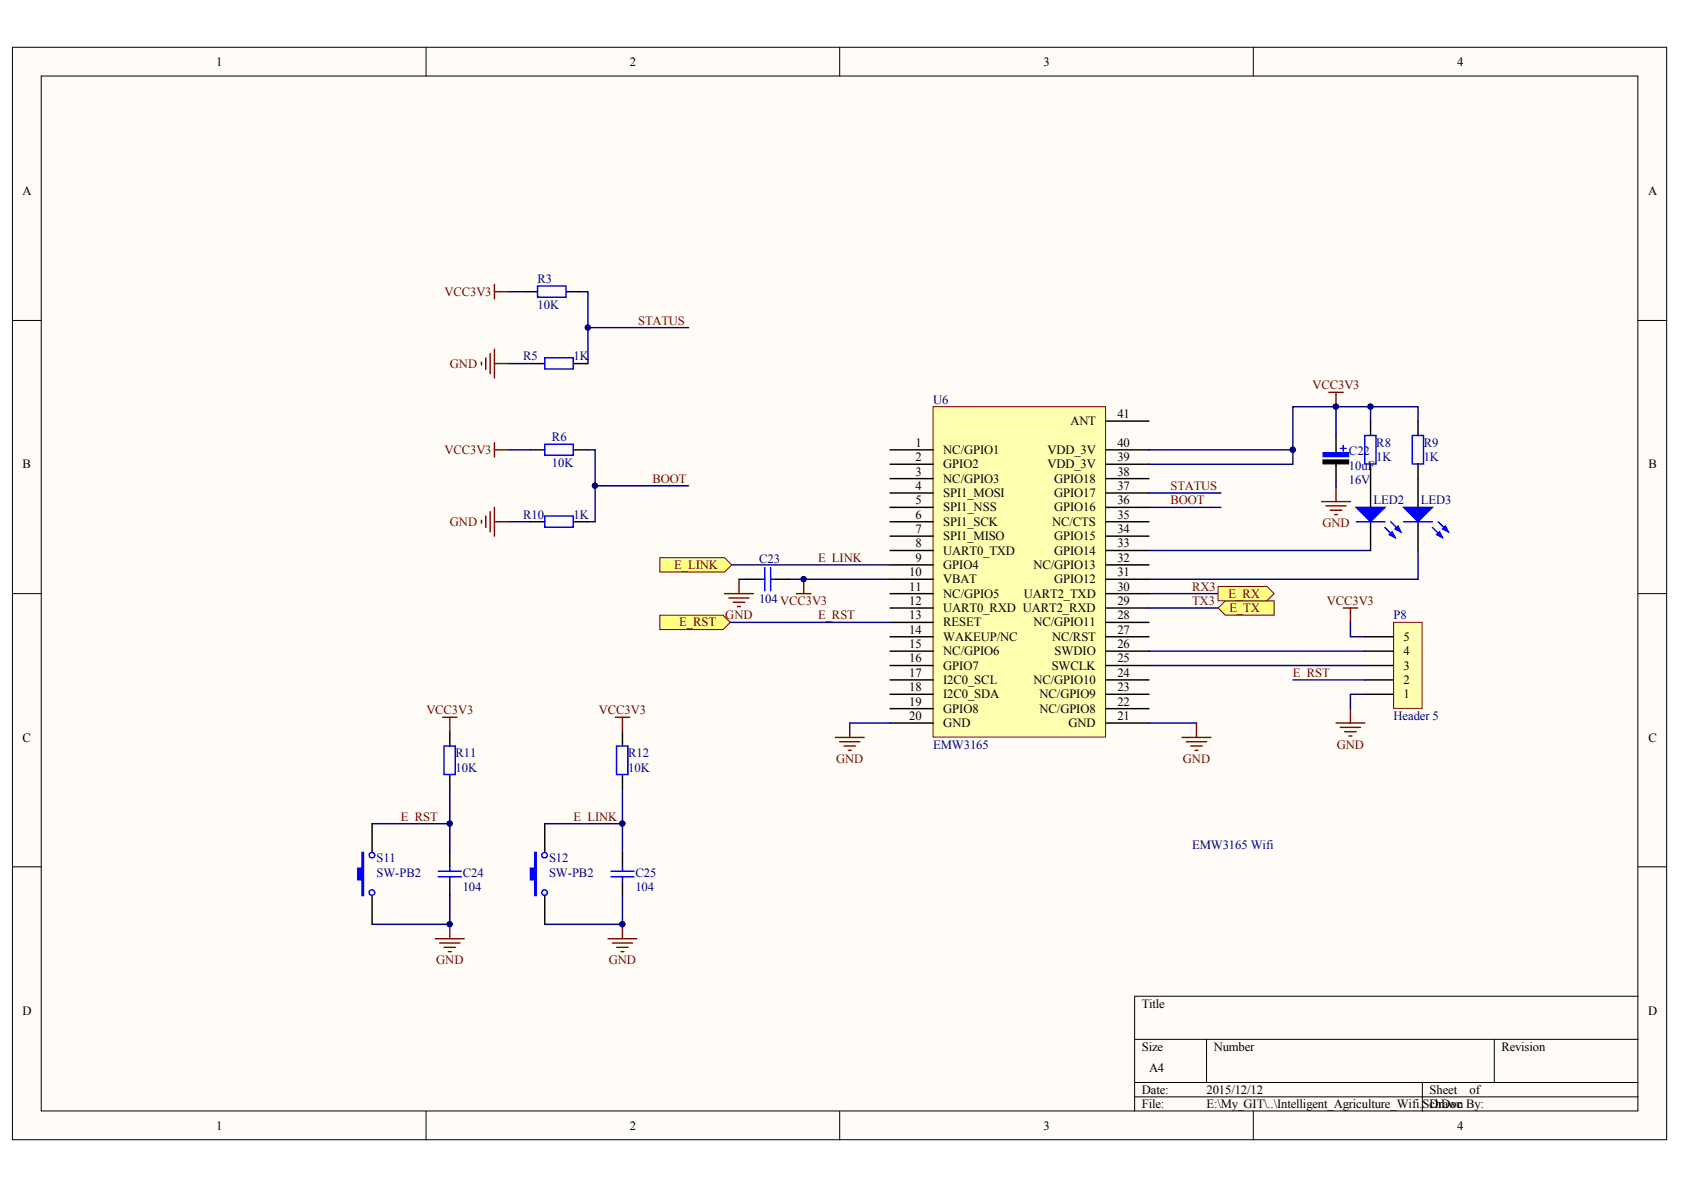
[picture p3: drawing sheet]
<svg xmlns="http://www.w3.org/2000/svg" width="297mm" height="210mm" viewBox="0 0 297 210" stroke-linecap="round" stroke-linejoin="round" font-family="sans-serif">
<g fill="#fffcf8" stroke="#000" stroke-width=".18">
<path d="M2.2 8.3h291.8v192.7h-291.8z"/>
<path d="M7.3 13.4h281.6v182.6h-281.6z"/>
</g>
<g fill="none" stroke="#000" stroke-width=".18">
<path d="M75.2 8.3v5.1M148.1 8.3v5.1M221.1 8.3v5.1M2.2 56.5h5.1M289 56.5h5M2.2 104.7h5.1M289 104.7h5M2.2 152.9h5.1M289 152.9h5M289 175.7h-88.9v20.3M75.2 196v5.1M148.1 196v5.1"/>
<path d="M200.1 183.3h88.9M200.1 190.9h88.9M200.1 193.5h88.9M212.8 183.3v7.6M221.1 196v5.1M250.9 190.9v5.1M263.6 183.3v7.6"/>
</g>
<path d="M164.6 71.7h30.4v58.3h-30.4z" fill="#ffffb0" stroke="#800000" stroke-width=".18"/>
<g fill="none" stroke="#000" stroke-width=".25">
<path d="M157 79.3h7.6M195.1 79.3h7.6M195.1 74.3h7.6M157 99.6h7.6M157 97.1h7.6M157 94.6h7.6M157 92h7.6M157 89.5h7.6M157 87h7.6M157 84.4h7.6M157 81.9h7.6M195.1 99.6h7.6"/>
<path d="M195.1 97.1h7.6M195.1 94.6h7.6M195.1 92h7.6M195.1 89.5h7.6M195.1 87h7.6M195.1 84.4h7.6M195.1 81.9h7.6M157 119.9h7.6M157 117.4h7.6M157 114.9h7.6M157 112.3h7.6M157 109.8h7.6"/>
<path d="M157 107.2h7.6M157 104.7h7.6M157 102.2h7.6M195.1 119.9h7.6M195.1 117.4h7.6M195.1 114.9h7.6M195.1 112.3h7.6M195.1 109.8h7.6M195.1 107.2h7.6M195.1 104.7h7.6M195.1 102.2h7.6M157 127.5h7.6"/>
<path d="M157 125h7.6M157 122.5h7.6M195.1 127.5h7.6M195.1 125h7.6M195.1 122.5h7.6"/>
</g>
<g fill="none" stroke="#800000" stroke-width=".25">
<path d="M234.4 69.2h2.5M235.7 69.2v2.5M233.1 88.5h5.1M233.9 89.2h3.5M234.6 90h2.1M235.4 90.8h.5M235.7 85.9v2.6M127.8 104.7h5.1M128.6 105.5h3.5M129.3 106.2h2.1M130.1 107h.5M130.3 102.2v2.5"/>
<path d="M140.5 104.7h2.5M141.8 102.2v2.5M147.4 130.1h5M148.1 130.8h3.6M148.9 131.6h2M149.6 132.4h.5M149.9 127.5v2.6M208.5 130.1h5.1M209.3 130.8h3.5M210 131.6h2.1M210.8 132.4h.5M211 127.5v2.6"/>
</g>
<path d="M202.7 97.1h39.1M235.7 84.7v1.2M250.1 97.1v5.1h-47.4M202.7 104.7h12.2M202.7 107.2h12.2M149.9 127.5h7.1M202.7 127.5h8.3" fill="none" stroke="#000080" stroke-width=".25"/>
<g fill="#ffff80" stroke="#800000" stroke-width=".18">
<path d="M116.4 108.5h11.2l1.2 1.3-1.2 1.3h-11.2z" fill-rule="evenodd"/>
<path d="M214.9 107.2l1.2-1.2h8.6v2.5h-8.6z" fill-rule="evenodd"/>
<path d="M214.9 103.4h8.6l1.2 1.3-1.2 1.3h-8.6z" fill-rule="evenodd"/>
</g>
<path d="M245.8 109.8h5v15.1h-5z" fill="#ffffb0" stroke="#800000" stroke-width=".18"/>
<g fill="none" stroke="#000" stroke-width=".25">
<path d="M92.3 51.5h2.5M99.9 51.5h2.5M93.6 79.3h2.5M93.6 64.1h2.5M101.2 79.3h2.5M101.2 64.1h2.5M241.8 74.3v2.5M250.1 74.3v2.5M93.6 92h2.5M101.2 92h2.5M241.8 81.9v2.5M250.1 81.9v2.5"/>
<path d="M240.7 119.9h5.1M240.7 117.4h5.1M240.7 114.9h5.1M240.7 112.3h5.1M79.3 129.1v2.5M79.3 136.7v2.5M109.8 129.1v2.5M109.8 136.7v2.5M240.7 122.5h5.1M65.6 145.3v5.1M65.6 158v5M96.1 145.3v5.1"/>
<path d="M96.1 158v5"/>
</g>
<g fill="none" stroke="#800000" stroke-width=".25">
<path d="M87.2 50.2v2.5M87.2 51.5h2.5M84.9 63.9v.5M85.7 63.1v2M86.4 62.4v3.5M87.2 61.6v5.1M87.2 78.1v2.5M87.2 64.1h2.5M87.2 79.3h2.5M84.9 91.8v.5M85.7 91v2M86.4 90.3v3.5"/>
<path d="M87.2 89.5v5.1M87.2 92h2.5M236.9 107.2h2.6M238.2 107.2v2.6M78.1 126.5h2.5M79.3 126.5v2.6M108.5 126.5h2.6M109.8 126.5v2.6M235.7 127.5h5M236.4 128.3h3.6M237.2 129.1h2M237.9 129.8h.6"/>
<path d="M238.2 125v2.5M76.8 165.6h5.1M77.6 166.3h3.5M78.3 167.1h2.1M79.1 167.9h.5M79.3 163v2.6M107.3 165.6h5M108 166.3h3.6M108.8 167.1h2M109.5 167.9h.5M109.8 163v2.6"/>
</g>
<g fill="none" stroke="#000080" stroke-width=".25">
<path d="M89.7 51.5h2.6M102.4 51.5h1.3v12.6M103.7 57.8h17.8M89.7 79.3h3.9M89.7 64.1h3.9M103.7 79.3h1.3v12.7h-1.3M202.7 79.3h25.3v2.6h-25.3M235.7 71.7v5.4M241.8 71.7h8.3v2.6M241.8 74.3v-2.6h-13.8v7.6M89.7 92h3.9M105 85.7h16.5"/>
<path d="M202.7 87h12.7M202.7 89.5h12.7M128.8 109.8h28.2M139.2 102.2h17.8M202.7 117.4h38M202.7 114.9h38M228 119.9h12.7M238.2 109.8v2.5h2.5M79.3 139.2v6.1h-13.7M109.8 139.2v6.1h-13.7M240.7 122.5h-2.5v2.5M79.3 158v5h-13.7"/>
<path d="M79.3 145.3v5.1M109.8 158v5h-13.7M109.8 145.3v5.1"/>
</g>
<g fill="none" stroke="#00f" stroke-width=".25">
<path d="M94.8 50.4h5v2h-5zM96.1 78.3h5v2h-5zM96.1 63.1h5v2h-5zM240.7 76.8h2v5h-2zM249.1 76.8h2v5h-2zM96.1 91h5v2h-5zM78.3 131.6h2v5h-2zM108.8 131.6h2v5h-2z"/>
<circle cx="65.6" cy="150.8" r=".49"/>
<circle cx="65.6" cy="157.4" r=".49"/>
<circle cx="96.1" cy="150.8" r=".49"/>
<circle cx="96.1" cy="157.4" r=".49"/>
</g>
<g fill="#00f" stroke="#00f" stroke-width=".25">
<path d="M63.9 150.4h.2v7.6h-.2v-2.8h-.8v-2h.8z" fill-rule="evenodd"/>
<path d="M94.3 150.4h.3v7.6h-.3v-2.8h-.7v-2h.7z" fill-rule="evenodd"/>
</g>
<path d="M116.4 98.4h11.4l1.3 1.2-1.3 1.3h-11.4z" fill-rule="evenodd" fill="#ffff80" stroke="#800000" stroke-width=".18"/>
<path d="M129.1 99.6h27.9M130.3 102.2h1.3" fill="none" stroke="#000080" stroke-width=".25"/>
<path d="M235.7 77.1v2.5M235.7 81.4v3.3M241.8 84.4v5.1M241.8 92v5.1M250.1 84.4v5.1M250.1 92v5.1M131.6 102.2h2.6M136.7 102.2h2.5M79.3 150.4v2.5M79.3 155.4v2.6M109.8 150.4v2.5M109.8 155.4v2.6" fill="none" stroke="#000" stroke-width=".25"/>
<g fill="none" stroke="#00f" stroke-width=".25">
<path d="M235.7 79.6v.8M236.4 79.1h1M236.9 78.6v1M239.2 92h5.1M244.3 93l1.8 1.8M245.3 92l1.8 1.8M247.6 92h5.1M252.7 93l1.7 1.8M253.7 92l1.8 1.8M134.2 102.2h.7M134.9 100.1v4.1M135.9 100.1v4.1"/>
<path d="M135.9 102.2h.8M77.3 154.7h4.1M77.3 153.7h4.1M79.3 152.9v.8M79.3 154.7v.7M107.8 154.7h4M107.8 153.7h4M109.8 152.9v.8M109.8 154.7v.7"/>
</g>
<g fill="#00f" stroke="#00f" stroke-width=".25">
<path d="M239.2 89.5h5.1l-2.5 2.5z"/>
<path d="M245.1 94.3l.5-.5 .5 1z"/>
<path d="M246.1 93.3l.5-.5 .5 1z"/>
<path d="M247.6 89.5h5.1l-2.6 2.5z"/>
<path d="M253.4 94.3l.5-.5 .5 1z"/>
<path d="M254.4 93.3l.5-.5 .6 1z"/>
</g>
<path d="M233.4 79.9h4.5v.7h-4.5z" fill="#00f" stroke="#00f" stroke-width=".18"/>
<path d="M233.4 81.1h4.5v.7h-4.5z" fill="#000" stroke="#000" stroke-width=".18"/>
<g fill="#000080" stroke="#000080" stroke-width=".18">
<circle cx="79.3" cy="163" r=".48"/>
<circle cx="79.3" cy="145.3" r=".48"/>
<circle cx="103.7" cy="57.8" r=".48"/>
<circle cx="104.9" cy="85.7" r=".48"/>
<circle cx="109.8" cy="163" r=".48"/>
<circle cx="109.8" cy="145.3" r=".48"/>
<circle cx="141.7" cy="102.1" r=".48"/>
<circle cx="228" cy="79.3" r=".48"/>
<circle cx="235.6" cy="71.7" r=".49"/>
<circle cx="241.7" cy="71.7" r=".48"/>
</g>
<g font-size="2.2">
<text x="38.2" y="11.6">1</text>
<text x="111.1" y="11.6">2</text>
<text x="184.1" y="11.6">3</text>
<text x="257" y="11.6">4</text>
<text x="3.9" y="34.4">A</text>
<text x="290.7" y="34.4">A</text>
<text x="188.8" y="75">ANT</text>
<text x="197.1" y="73.7">41</text>
<text x="4" y="82.6">B</text>
<text x="161.5" y="78.8">1</text>
<text x="161.5" y="81.3">2</text>
<text x="161.5" y="83.9">3</text>
<text x="166.4" y="80.1">NC/GPIO1</text>
<text x="166.4" y="82.6">GPIO2</text>
<text x="184.8" y="82.6">VDD_3V</text>
<text x="184.8" y="80.1">VDD_3V</text>
<text x="197.1" y="83.9">38</text>
<text x="197.1" y="81.3">39</text>
<text x="197.1" y="78.8">40</text>
<text x="290.8" y="82.6">B</text>
<text x="161.5" y="86.4">4</text>
<text x="161.5" y="88.9">5</text>
<text x="166.4" y="85.1">NC/GPIO3</text>
<text x="166.4" y="87.7">SPI1_MOSI</text>
<text x="185.9" y="87.7">GPIO17</text>
<text x="185.9" y="85.1">GPIO18</text>
<text x="197.1" y="88.9">36</text>
<text x="197.1" y="86.4">37</text>
<text x="161.5" y="91.5">6</text>
<text x="161.5" y="94">7</text>
<text x="166.4" y="90.2">SPI1_NSS</text>
<text x="166.4" y="92.8">SPI1_SCK</text>
<text x="166.4" y="95.3">SPI1_MISO</text>
<text x="185.6" y="92.8">NC/CTS</text>
<text x="185.9" y="95.3">GPIO15</text>
<text x="185.9" y="90.2">GPIO16</text>
<text x="197.1" y="94">34</text>
<text x="197.1" y="91.5">35</text>
<text x="160.4" y="101.6">10</text>
<text x="161.5" y="96.6">8</text>
<text x="161.5" y="99.1">9</text>
<text x="166.4" y="97.8">UART0_TXD</text>
<text x="166.4" y="100.4">GPIO4</text>
<text x="182.3" y="100.4">NC/GPIO13</text>
<text x="185.9" y="97.8">GPIO14</text>
<text x="197.1" y="101.6">31</text>
<text x="197.1" y="99.1">32</text>
<text x="197.1" y="96.6">33</text>
<text x="160.4" y="104.2">11</text>
<text x="160.4" y="106.7">12</text>
<text x="166.4" y="102.9">VBAT</text>
<text x="166.4" y="105.4">NC/GPIO5</text>
<text x="166.4" y="108">UART0_RXD UART2_RXD</text>
<text x="180.6" y="105.4">UART2_TXD</text>
<text x="185.9" y="102.9">GPIO12</text>
<text x="197.1" y="106.7">29</text>
<text x="197.1" y="104.2">30</text>
<text x="160.4" y="109.2">13</text>
<text x="160.4" y="111.8">14</text>
<text x="166.4" y="110.5">RESET</text>
<text x="166.4" y="113">WAKEUP/NC</text>
<text x="182.3" y="110.5">NC/GPIO11</text>
<text x="185.6" y="113">NC/RST</text>
<text x="197.1" y="111.8">27</text>
<text x="197.1" y="109.2">28</text>
<text x="247.6" y="113">5</text>
<text x="160.4" y="114.3">15</text>
<text x="160.4" y="116.8">16</text>
<text x="160.4" y="119.4">17</text>
<text x="166.4" y="115.6">NC/GPIO6</text>
<text x="166.4" y="118.1">GPIO7</text>
<text x="185.5" y="118.1">SWCLK</text>
<text x="186" y="115.6">SWDIO</text>
<text x="197.1" y="119.4">24</text>
<text x="197.1" y="116.8">25</text>
<text x="197.1" y="114.3">26</text>
<text x="247.6" y="118.1">3</text>
<text x="247.6" y="115.6">4</text>
<text x="160.4" y="121.9">18</text>
<text x="160.4" y="124.5">19</text>
<text x="166.4" y="120.6">I2C0_SCL</text>
<text x="166.4" y="123.2">I2C0_SDA</text>
<text x="166.4" y="125.7">GPIO8</text>
<text x="182.3" y="120.6">NC/GPIO10</text>
<text x="183.4" y="125.7">NC/GPIO8</text>
<text x="183.4" y="123.2">NC/GPIO9</text>
<text x="197.1" y="124.5">22</text>
<text x="197.1" y="121.9">23</text>
<text x="247.6" y="123.2">1</text>
<text x="247.6" y="120.6">2</text>
<text x="4" y="130.8">C</text>
<text x="160.4" y="127">20</text>
<text x="166.4" y="128.3">GND</text>
<text x="188.5" y="128.3">GND</text>
<text x="197.1" y="127">21</text>
<text x="290.8" y="130.8">C</text>
<text x="3.9" y="179">D</text>
<text x="201.4" y="177.7">Title</text>
<text x="290.7" y="179">D</text>
<text x="201.4" y="185.3">Size</text>
<text x="214.1" y="185.3">Number</text>
<text x="264.8" y="185.3">Revision</text>
<text x="202.7" y="189.1">A4</text>
<text x="201.4" y="192.9">Date:</text>
<text x="201.4" y="195.5">File:</text>
<text x="212.8" y="192.9">2015/12/12</text>
<text x="212.8" y="195.5">E:\My_GIT\..\Intelligent_Agriculture_Wifi.SDrawn By:</text>
<text x="252.2" y="192.9">Sheet</text>
<text x="252.2" y="195.5">chDoc</text>
<text x="259.2" y="192.9">of</text>
<text x="38.2" y="199.3">1</text>
<text x="111.1" y="199.3">2</text>
<text x="184.1" y="199.3">3</text>
<text x="257" y="199.3">4</text>
</g>
<g font-size="2.2" fill="#800000">
<text x="78.4" y="52.2">VCC3V3</text>
<text x="112.6" y="57.2">STATUS</text>
<text x="79.3" y="64.9">GND</text>
<text x="231.5" y="68.7">VCC3V3</text>
<text x="78.4" y="80.1">VCC3V3</text>
<text x="115.1" y="85.1">BOOT</text>
<text x="206.5" y="86.4">STATUS</text>
<text x="206.5" y="88.9">BOOT</text>
<text x="79.3" y="92.8">GND</text>
<text x="233.3" y="93">GND</text>
<text x="118.9" y="100.4">E_LINK</text>
<text x="144.3" y="99.1">E_LINK</text>
<text x="210.3" y="106.7">TX3</text>
<text x="210.3" y="104.2">RX3</text>
<text x="216.7" y="105.4">E_RX</text>
<text x="216.9" y="108">E_TX</text>
<text x="234.1" y="106.7">VCC3V3</text>
<text x="119.8" y="110.5">E_RST</text>
<text x="127.9" y="109.2">GND</text>
<text x="144.3" y="109.2">E_RST</text>
<text x="228" y="119.4">E_RST</text>
<text x="75.2" y="126">VCC3V3</text>
<text x="105.7" y="126">VCC3V3</text>
<text x="147.5" y="134.6">GND</text>
<text x="208.6" y="134.6">GND</text>
<text x="235.8" y="132.1">GND</text>
<text x="70.7" y="144.7">E_RST</text>
<text x="101.2" y="144.7">E_LINK</text>
<text x="76.9" y="170.1">GND</text>
<text x="107.4" y="170.1">GND</text>
</g>
<g font-size="2.2" fill="#000080">
<text x="94.8" y="49.9">R3</text>
<text x="94.8" y="54.5">10K</text>
<text x="92.3" y="63.6">R5</text>
<text x="101.2" y="63.6">1K</text>
<text x="164.6" y="71.2">U6</text>
<text x="97.4" y="77.8">R6</text>
<text x="97.4" y="82.4">10K</text>
<text x="237.9" y="82.9">10uF</text>
<text x="237.9" y="80.3">C22</text>
<text x="242.8" y="81.3">1K</text>
<text x="242.8" y="78.8">R8</text>
<text x="251.1" y="81.3">1K</text>
<text x="251.1" y="78.8">R9</text>
<text x="237.9" y="85.4">16V</text>
<text x="242.3" y="88.9">LED2</text>
<text x="250.6" y="88.9">LED3</text>
<text x="92.3" y="91.5">R10</text>
<text x="101.2" y="91.5">1K</text>
<text x="133.9" y="99.3">C23</text>
<text x="133.9" y="106.4">104 VCC3V3</text>
<text x="245.8" y="109.2">P8</text>
<text x="245.8" y="127">Header 5</text>
<text x="80.4" y="136.1">10K</text>
<text x="80.4" y="133.6">R11</text>
<text x="110.8" y="136.1">10K</text>
<text x="110.8" y="133.6">R12</text>
<text x="164.6" y="132.1">EMW3165</text>
<text x="210.3" y="149.8">EMW3165 Wifi</text>
<text x="66.4" y="152.1">S11</text>
<text x="66.4" y="154.6">SW-PB2</text>
<text x="81.6" y="154.6">C24</text>
<text x="96.9" y="152.1">S12</text>
<text x="96.9" y="154.6">SW-PB2</text>
<text x="112.1" y="154.6">C25</text>
<text x="81.6" y="157.2">104</text>
<text x="112.1" y="157.2">104</text>
</g>
</svg>
